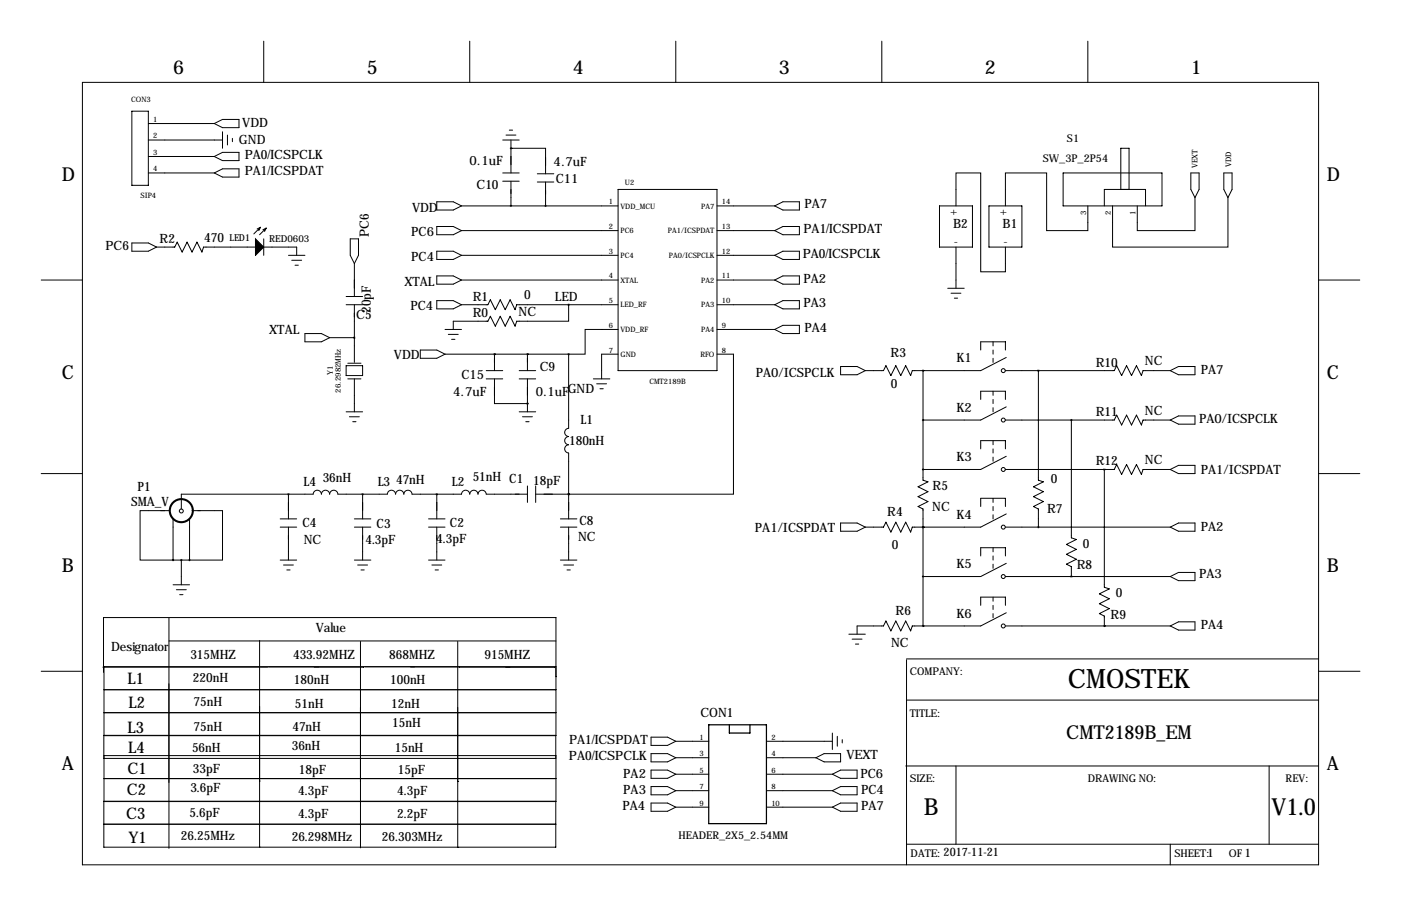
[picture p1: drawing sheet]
<svg xmlns="http://www.w3.org/2000/svg" width="432mm" height="279mm" viewBox="0 0 432 279" stroke-linecap="round" stroke-linejoin="round" font-family="sans-serif">
<g fill="none" stroke="#000" stroke-width=".31">
<path d="M81.3 12.7v12.7M144.8 12.7v12.7M208.3 12.7v12.7M271.8 12.7v12.7M335.3 12.7v12.7M25.4 25.4h381v241.3h-381zM40.6 34.3h5.1v22.9h-5.1zM45.7 38.1h20.3M66 38.1l2.6-1.3h5.1v2.6h-5.1zM45.7 53.3h20.3M45.7 43.2h22.9M45.7 48.3h20.3"/>
<path d="M66 48.3l2.6-1.3h5.1v2.5h-5.1zM66 53.3l2.6-1.2h5.1v2.5h-5.1zM68.6 40.6v5.1M70.1 41.7v3M71.6 42.7v1M154.9 55.9h5.1M154.9 53.3h5.1M154.9 43.2h5.1M156 41.7h3M157 40.1h1M157.5 45.7h10.6v7.9M157.5 45.7h.1"/>
<path d="M157.5 43.2v10.1M157.5 55.9v7.6M165.6 56.1h5.1M165.6 53.6h5.1M168.1 56.1v7.4M190.5 58.4h30.5v55.9h-30.5zM327.7 53.3h30.4v10.2h-30.4zM345.4 58.4v-12.7h2.6v12.7M367 53.3h2.6v5.1l-1.3 2.6-1.3-2.6zM377.2 53.3h2.5v5.1l-1.2 2.6-1.3-2.6zM40.6 74.9h5.1l2.6 1.3-2.6 1.3h-5.1zM48.3 76.2h5.5l.8-1.5 1.5 3 1.6-3 1.5 3 1.5-3 1.5 3 .5-1.5h28.7v2.5"/>
<path d="M80.3 70.1l-1.1 .5M80.3 70.1l-2.1 2M80.3 70.1l-.5 1M81.3 73.7v5M82 70.4l-1 .5M82 70.4l-2 2M82 70.4l-.5 1M88.9 78.7h5.1M107.9 73.7h2.6v5l-1.3 2.6-1.3-2.6zM134.6 62.2h5.1l2.5 1.3-2.5 1.3h-5.1zM134.6 69.8h5.1l2.5 1.3-2.5 1.3h-5.1zM134.6 77.5h5.1l2.5 1.2-2.5 1.3h-5.1z"/>
<path d="M142.2 63.5h48.3M142.2 71.1h48.3M142.2 78.7h48.3M221 63.5h17.8M221 71.1h17.8M221 78.7h17.8M238.8 63.5l2.5-1.3h5.1v2.6h-5.1zM238.8 71.1l2.5-1.3h5.1v2.6h-5.1zM238.8 78.7l2.5-1.2h5.1v2.5h-5.1zM289.6 63.5h10.1v12.7h-10.1zM294.6 63.5v-10.2h7.7v30.5h7.6v-7.6M294.6 76.2v12.7"/>
<path d="M304.8 63.5h10.2v12.7h-10.2zM309.9 63.5v-10.2h12.7v17.8h12.7v-7.6M340.4 63.5v-5.1h12.7v5.1M368.3 61v10.1h-17.8v-7.6M378.5 61v15.2h-35.6v-12.7M12.7 86.4h12.7M89.9 80.3h3.1M90.9 81.8h1M106.7 94h5.1M106.7 91.4h5.1M109.2 81.3v10.1M109.2 94v17.8"/>
<path d="M134.6 85.1h5.1l2.5 1.3-2.5 1.2h-5.1zM134.6 92.7h5.1l2.5 1.3-2.5 1.2h-5.1zM142.2 86.4h48.3M142.2 94h8.2l.7-1.5 1.6 3 1.5-3 1.5 3 1.5-3 1.5 3 .6-1.5h31.2M175.3 94v5.1h-16l-.6 1.5-1.5-3.1-1.5 3.1-1.5-3.1-1.5 3.1-1.6-3.1-.7 1.6h-10.7v2.5M221 86.4h17.8M221 94h17.8M238.8 86.4l2.5-1.3h5.1v2.5h-5.1zM238.8 94l2.5-1.3h5.1v2.5h-5.1zM292.1 88.9h5.1M293.1 90.4h3.1M294.1 91.9h1"/>
<path d="M406.4 86.4h12.7M94 102.9h5.1l2.5 1.2-2.5 1.3h-5.1zM101.6 104.1h7.6M106.7 112.8h5.1v3h-5.1zM107.2 116.8h4.1M107.2 112h4.1M109.2 116.8v10.2M129.5 107.9h5.1l2.6 1.3-2.6 1.3h-5.1zM137.2 101.6h5M137.2 109.2h38.1M138.2 103.1h3M139.2 104.6h1"/>
<path d="M149.9 114.3h5M149.9 116.8h5M152.4 116.8v7.7h10.2M152.4 109.2h.1M152.4 109.2v5.1M160 114.3h5.1M160 116.8h5.1M162.6 109.2h.1M162.6 109.2v5.1M162.6 116.8v10.2M175.3 109.2v22.9a1.27 1.27 0 0 0-1.3 1.2 1.27 1.27 0 0 0 1.2 1.3M182.9 116.8h5.1"/>
<path d="M183.9 118.4h3M184.9 119.9h1M190.5 101.6h-10.2v7.6h-5M190.5 109.2h-5.1v7.6M221 109.2h5.1v43.2h-50.8M221 101.6h17.8M238.8 101.6l2.5-1.3h5.1v2.6h-5.1zM259.1 113h5.1l2.5 1.3-2.5 1.3h-5.1zM284.5 114.3h.1M284.5 114.3v33.8l1.5 .5-3 1.5 3 1.5-3 1.6 3 1.5-3 1.5 1.5 .8v36M302.3 107.9v-2.5h7.6v2.5M306.1 105.4v1.3"/>
<path d="M306.1 107.9v1.3M306.1 110.5v1.3M309.9 114.3h33.5l.8-1.5 1.5 3 1.5-3 1.5 3 1.6-3 1.5 3 .5-1.5h8.4M310.1 110.2l-7.8 4.1h-21.1l-.5 1.5-1.6-3-1.5 3-1.5-3-1.5 3-1.6-3-.7 1.5h-5.6M320 114.3v33.8l1.6 .5-3.1 1.5 3.1 1.5-3.1 1.6 3.1 1.5-3.1 1.5 1.5 .8v5.6M360.7 114.3l2.5-1.3h5.1v2.6h-5.1zM106.7 127h5.1M107.7 128.5h3M108.7 130h1M160 127h5.1M161 128.5h3.1M162.1 130h1"/>
<path d="M162.6 124.5h.1M175.3 134.6a1.27 1.27 0 0 0-1.3 1.3 1.27 1.27 0 0 0 1.2 1.3M175.3 137.2a1.27 1.27 0 0 0-1.3 1.2 1.27 1.27 0 0 0 1.2 1.3M175.3 139.7v20.3M302.3 123.2v-2.5h7.6v2.5M302.3 138.4v-2.5h7.6v2.5M306.1 120.7v1.2M306.1 123.2v1.3M306.1 125.7v1.3M306.1 135.9v1.3M306.1 138.4v1.3M309.9 129.5h33.5l.8-1.5 1.5 3.1 1.5-3.1 1.5 3.1 1.6-3.1 1.5 3.1 .5-1.6h8.4"/>
<path d="M310.1 125.5l-7.8 4h-17.8M330.2 129.5v36.4l1.5 .5-3 1.5 3 1.5-3 1.5 3 1.6-3 1.5 1.5 .8v3M360.7 129.5l2.5-1.2h5.1v2.5h-5.1zM12.7 146h12.7M52.3 157.5h-9.1v15.2h10.1M59.2 157.5h9.4v15.2h-10.2M88.9 152.4v7.6M111.8 152.4v7.6M134.6 152.4v7.6M162.6 152.4h-12.7a1.27 1.27 0 0 0-1.3-1.2 1.27 1.27 0 0 0-1.3 1.2 1.27 1.27 0 0 0-1.3-1.2 1.27 1.27 0 0 0-1.2 1.2 1.27 1.27 0 0 0-1.3-1.2 1.27 1.27 0 0 0-1.3 1.2h-15.2a1.27 1.27 0 0 0-1.3-1.2 1.27 1.27 0 0 0-1.2 1.2 1.27 1.27 0 0 0-1.3-1.2 1.27 1.27 0 0 0-1.3 1.2 1.27 1.27 0 0 0-1.2-1.2 1.27 1.27 0 0 0-1.3 1.2h-15.3a1.27 1.27 0 0 0-1.2-1.2 1.27 1.27 0 0 0-1.3 1.2 1.27 1.27 0 0 0-1.3-1.2 1.27 1.27 0 0 0-1.2 1.2 1.27 1.27 0 0 0-1.3-1.2 1.27 1.27 0 0 0-1.3 1.2h-40.6v4.6M162.6 149.9v5M165.1 152.4h10.2"/>
<path d="M165.1 149.9v5M175.3 152.4h.1M284.5 144.8h.1M302.3 156.2v-2.5h7.6v2.5M306.1 141v1.2M306.1 153.7v1.2M306.1 156.2v1.3M306.1 158.8v1.2M309.9 144.8h33.5l.8-1.5 1.5 3 1.5-3 1.5 3 1.6-3 1.5 3 .5-1.5h8.4M310.1 158.5l-7.8 4.1h-21.1l-.5 1.5-1.6-3.1-1.5 3.1-1.5-3.1-1.5 3.1-1.6-3.1-.7 1.6h-5.6M310.1 140.7l-7.8 4.1h-17.8M340.4 144.8h.1"/>
<path d="M340.4 144.8v36.3l1.5 .5-3.1 1.5 3.1 1.6-3.1 1.5 3.1 1.5-3.1 1.5 1.6 .8v3M360.7 144.8l2.5-1.3h5.1v2.5h-5.1zM406.4 146h12.7M53.3 160v12.7M53.3 172.7h5.1M55.9 172.7v7.6M58.4 160v12.7M86.4 162.6h5M86.4 160h5M86.4 172.7h5M87.4 174.2h3M88.4 175.8h1"/>
<path d="M88.9 162.6v10.1M109.2 162.6h5.1M109.2 160h5.1M109.2 172.7h5.1M110.2 174.2h3.1M111.3 175.8h1M111.8 162.6v10.1M132.1 162.6h5.1M132.1 160h5.1M132.1 172.7h5.1M133.1 174.2h3M134.1 175.8h1"/>
<path d="M134.6 162.6v10.1M172.7 162.6h5.1M172.7 160h5.1M172.7 172.7h5.1M173.7 174.2h3.1M174.8 175.8h1M175.3 162.6v10.1M259.1 161.3h5.1l2.5 1.3-2.5 1.2h-5.1zM284.5 162.6h.1M302.3 171.4v-2.5h7.6v2.5M306.1 168.9v1.3M306.1 171.4v1.3"/>
<path d="M306.1 174v1.3M309.9 162.6h50.8M309.9 177.8h50.8M310.1 173.7l-7.8 4.1h-17.8M330.2 177.8h.1M360.7 162.6l2.5-1.3h5.1v2.5h-5.1zM360.7 177.8l2.5-1.3h5.1v2.6h-5.1zM52.1 190.6v71M52.1 197.7h119.2M53.3 180.3h5.1M54.4 181.9h3M55.4 183.4h1"/>
<path d="M80 197.5l.2 63.7M111.1 197.8v63.7M141.1 197.8v63.5M261.6 195.6h5.1M262.6 197.1h3.1M263.7 198.6h1M284.5 193h.1M302.3 186.7v-2.6h7.6v2.6M306.1 184.1v1.3M306.1 186.7v1.3M306.1 189.2v1.3M309.9 193h50.8"/>
<path d="M310.1 189l-7.8 4h-21.1l-.5 1.6-1.6-3.1-1.5 3.1-1.5-3.1-1.5 3.1-1.6-3.1-.7 1.5h-8.1v2.6M340.4 193h.1M360.7 193l2.5-1.2h5.1v2.5h-5.1zM12.7 207h12.7M31.7 205.7h50.8M32.1 212.7h139.2M32.1 219.8h139.2M82.8 205.7h15.3M96.9 205.7l15.1 .1M112.4 205.6l29.3 .2M141.7 205.7h15.4M155.9 205.8l15.1 .1"/>
<path d="M171.3 205.6h-139.2v21.3h139.2v-36.5h-139.4v17M171.3 208.7h.2M279.4 203.5v63.2M279.4 215.9h127M279.4 203.2h127M406.5 207h12.7M32 226.8h139.3v7.1h-139.3zM32.1 233h139.2v14.2h-139.2zM200.7 232.4h5l2.6 1.3-2.6 1.2h-5zM200.7 227.3h5l2.6 1.3-2.6 1.3h-5zM200.7 237.5h5l2.6 1.3-2.6 1.2h-5zM208.3 228.6h10.1"/>
<path d="M208.3 233.7h10.1M208.3 238.8h10.1M236.2 228.6h20.3M236.2 233.7h15.3M236.2 238.8h20.3M251.5 233.7l2.5-1.3h5.1v2.5h-5.1zM256.5 226.1v5M256.5 238.8l2.6-1.3h5.1v2.5h-5.1zM258.1 227.1v3M259.6 228.1v1M279.1 236.2h127.3M294.6 236.2v24.1"/>
<path d="M391.2 236.2v24.1M32 247.1h139.3v14.2h-139.3zM32 254.2h139.3M32.1 240.1h139.2M80 240.9h.2M141.1 241h.3M200.7 247.6h5l2.6 1.3-2.6 1.3h-5zM200.7 242.6h5l2.6 1.2-2.6 1.3h-5zM208.3 243.8h10.1M208.3 248.9h10.1M236.2 243.8h20.3M236.2 248.9h20.3"/>
<path d="M256.5 248.9l2.6-1.3h5.1v2.6h-5.1zM256.5 243.8l2.6-1.2h5.1v2.5h-5.1zM279.4 260.3h127M360.7 260.3v6.4"/>
<circle cx="309.2" cy="114.3" r=".61"/>
<circle cx="309.2" cy="129.5" r=".61"/>
<circle cx="55.9" cy="157.6" r=".61"/>
<circle cx="309.2" cy="144.8" r=".61"/>
<circle cx="309.2" cy="162.6" r=".61"/>
<circle cx="309.2" cy="177.8" r=".61"/>
<circle cx="309.2" cy="193" r=".61"/>
</g>
<circle cx="55.9" cy="157.5" r="3.6" fill="none" stroke="#000" stroke-width=".63"/>
<path d="M218.4 223.5h17.8v30.5h-17.8zM224.8 223.5v2.6h6.3v-2.6" fill="none" stroke="#000" stroke-width=".38"/>
<path d="M78.7 73.7l2.6 2.5-2.6 2.5z" fill="#000" stroke="#000" stroke-width=".31"/>
<path d="M175.2 152.4a.05 .05 0 0 0 .1 0 .05 .05 0 0 0-.1 0zM53.3 172.7a.05 .05 0 0 0 .1 0 .05 .05 0 0 0-.1 0zM175.2 152.4a.05 .05 0 0 0 .1 0 .05 .05 0 0 0-.1 0zM111.7 152.4a.05 .05 0 0 0 .1 0 .05 .05 0 0 0-.1 0zM320 162.6a.05 .05 0 0 0 .1 0 .05 .05 0 0 0-.1 0zM340.3 193a.05 .05 0 0 0 .1 0 .05 .05 0 0 0-.1 0zM320 114.3a.05 .05 0 0 0 .1 0 .05 .05 0 0 0-.1 0zM340.3 144.8a.05 .05 0 0 0 .1 0 .05 .05 0 0 0-.1 0zM162.5 124.5a.05 .05 0 0 0 .1 0 .05 .05 0 0 0-.1 0zM168.1 63.5a.05 .05 0 0 0 .1 0 .05 .05 0 0 0-.1 0zM175.2 94a.05 .05 0 0 0 .1 0 .05 .05 0 0 0-.1 0zM162.5 109.2a.05 .05 0 0 0 .1 0 .05 .05 0 0 0-.1 0zM175.2 109.2a.05 .05 0 0 0 .1 0 .05 .05 0 0 0-.1 0z" fill="#000" stroke="#000" stroke-width=".63"/>
<text font-size="8.2" x="329.1" y="212.3">CMOSTEK</text>
<g font-size="7.3">
<text x="284.7" y="251.3">B</text>
<text x="391.9" y="251.3">V1.0</text>
</g>
<g font-size="5.9">
<text x="53.3" y="22.9">6</text>
<text x="113" y="22.9">5</text>
<text x="176.5" y="22.9">4</text>
<text x="240" y="22.9">3</text>
<text x="303.5" y="22.9">2</text>
<text x="367" y="22.9">1</text>
<text x="19" y="55.9">D</text>
<text x="408.9" y="55.9">D</text>
<text x="19" y="116.8">C</text>
<text x="408.9" y="116.8">C</text>
<text x="19" y="176.5">B</text>
<text x="408.9" y="176.5">B</text>
<text x="328.6" y="228">CMT2189B_EM</text>
<text x="19" y="237.5">A</text>
<text x="408.9" y="237.5">A</text>
</g>
<g font-size="4.9">
<text x="39.3" y="210.8">L1</text>
<text x="39.6" y="218.2">L2</text>
<text x="39.3" y="226.1">L3</text>
<text x="39.5" y="232.3">L4</text>
<text x="39.3" y="238.8">C1</text>
<text x="39.1" y="245.1">C2</text>
<text x="38.9" y="252.5">C3</text>
<text x="39.6" y="259.9">Y1</text>
</g>
<g font-size="4">
<text x="74.7" y="39.1">VDD</text>
<text x="73.7" y="44.4">GND</text>
<text x="75.4" y="49">PA0/ICSPCLK</text>
<text x="144.7" y="50.8">0.1uF</text>
<text x="170.6" y="51.1">4.7uF</text>
<text x="75.4" y="54.1">PA1/ICSPDAT</text>
<text x="146.9" y="58.3">C10</text>
<text x="171.3" y="56.4">C11</text>
<text x="127" y="65.3">VDD</text>
<text x="247.9" y="64.3">PA7</text>
<text x="247.6" y="71.9">PA1/ICSPDAT</text>
<text x="293.8" y="70.4">B2</text>
<text x="309" y="70.4">B1</text>
<text x="32.5" y="77.2">PC6</text>
<text x="49.2" y="74.9">R2</text>
<text x="63" y="74.5">470</text>
<text x="113.6" y="73" transform="rotate(-90 113.6 73)">PC6</text>
<text x="126.7" y="72.9">PC6</text>
<text x="126.7" y="80.5">PC4</text>
<text x="247.4" y="79.5">PA0/ICSPCLK</text>
<text x="124.6" y="88.1">XTAL</text>
<text x="247.6" y="87.1">PA2</text>
<text x="126.5" y="95.5">PC4</text>
<text x="145.7" y="92.7">R1</text>
<text x="161.5" y="92.3">0</text>
<text x="171" y="92.7">LED</text>
<text x="247.6" y="94.7">PA3</text>
<text x="109.8" y="98.4">C5</text>
<text x="114.3" y="96.5" transform="rotate(-90 114.3 96.5)">20pF</text>
<text x="145.7" y="97.8">R0</text>
<text x="159.8" y="97.4">NC</text>
<text x="83" y="103.1">XTAL</text>
<text x="247.9" y="102.4">PA4</text>
<text x="121.4" y="110.7">VDD</text>
<text x="274.5" y="110.2">R3</text>
<text x="294.8" y="111.8">K1</text>
<text x="337.7" y="113">R10</text>
<text x="352.9" y="112.6">NC</text>
<text x="142.2" y="116.8">C15</text>
<text x="166.4" y="114.6">C9</text>
<text x="232.9" y="116.3">PA0/ICSPCLK</text>
<text x="274.6" y="119.7">0</text>
<text x="370.1" y="115.3">PA7</text>
<text x="139.7" y="122.2">4.7uF</text>
<text x="165.1" y="122.2">0.1uF</text>
<text x="175" y="121.2">GND</text>
<text x="178.9" y="130.8">L1</text>
<text x="294.8" y="127">K2</text>
<text x="337.7" y="128.3">R11</text>
<text x="352.9" y="127.9">NC</text>
<text x="369.6" y="130.6">PA0/ICSPCLK</text>
<text x="175.4" y="137.3">180nH</text>
<text x="294.8" y="142.2">K3</text>
<text x="337.7" y="143.5">R12</text>
<text x="352.9" y="143.1">NC</text>
<text x="93.6" y="149.9">L4</text>
<text x="99.5" y="148.7">36nH</text>
<text x="116.4" y="149.9">L3</text>
<text x="122.1" y="149.2">47nH</text>
<text x="139.3" y="149.9">L2</text>
<text x="145.7" y="148.2">51nH C1</text>
<text x="164.3" y="149.6">18pF</text>
<text x="323.8" y="149.1">0</text>
<text x="370.1" y="146">PA1/ICSPDAT</text>
<text x="40.4" y="155.9">SMA_V</text>
<text x="42.4" y="151.4">P1</text>
<text x="287.4" y="151.2">R5</text>
<text x="178.6" y="161.8">C8</text>
<text x="273.5" y="159.3">R4</text>
<text x="287.3" y="157.7">NC</text>
<text x="294.8" y="160">K4</text>
<text x="322.7" y="158.1">R7</text>
<text x="93.2" y="162.5">C4</text>
<text x="93.6" y="167.6">NC</text>
<text x="112.6" y="167.6">4.3pF</text>
<text x="116.1" y="162.8">C3</text>
<text x="134.5" y="167.4">4.3pF</text>
<text x="138.7" y="162.5">C2</text>
<text x="178.2" y="166.9">NC</text>
<text x="232.7" y="164.1">PA1/ICSPDAT</text>
<text x="370.1" y="163.8">PA2</text>
<text x="274.8" y="169.3">0</text>
<text x="333.8" y="168.9">0</text>
<text x="294.8" y="175.3">K5</text>
<text x="331.9" y="175.4">R8</text>
<text x="369.6" y="178.3">PA3</text>
<text x="343.9" y="184.1">0</text>
<text x="276" y="189.7">R6</text>
<text x="294.8" y="190.5">K6</text>
<text x="342.3" y="190.9">R9</text>
<text x="97.3" y="195">Value</text>
<text x="370.1" y="194.1">PA4</text>
<text x="34.2" y="200.7">Designator</text>
<text x="58.7" y="203.3">315MHZ</text>
<text x="90.3" y="203.3">433.92MHZ</text>
<text x="120" y="203.3">868MHZ</text>
<text x="149.3" y="203.4">915MHZ</text>
<text x="274.6" y="199.5">NC</text>
<text x="59.4" y="210.3">220nH</text>
<text x="90.6" y="211">180nH</text>
<text x="120.2" y="211">100nH</text>
<text x="59.6" y="217.7">75nH</text>
<text x="90.9" y="218.4">51nH</text>
<text x="120.5" y="218.4">12nH</text>
<text x="215.9" y="221">CON1</text>
<text x="59.6" y="225.3">75nH</text>
<text x="90.1" y="225.3">47nH</text>
<text x="120.9" y="224.3">15nH</text>
<text x="59.2" y="231.9">56nH</text>
<text x="89.9" y="231.4">36nH</text>
<text x="121.7" y="231.9">15nH</text>
<text x="175.4" y="229.4">PA1/ICSPDAT</text>
<text x="59.4" y="238.5">33pF</text>
<text x="92.2" y="238.7">18pF</text>
<text x="122.6" y="238.7">15pF</text>
<text x="175.3" y="234.4">PA0/ICSPCLK</text>
<text x="192.1" y="239.8">PA2</text>
<text x="260.9" y="234.2">VEXT</text>
<text x="265.2" y="239.8">PC6</text>
<text x="58.7" y="244.3">3.6pF</text>
<text x="91.9" y="245.1">4.3pF</text>
<text x="122.4" y="245.1">4.3pF</text>
<text x="192.1" y="244.9">PA3</text>
<text x="265.4" y="244.9">PC4</text>
<text x="58.4" y="252">5.6pF</text>
<text x="191.9" y="249.9">PA4</text>
<text x="265.4" y="249.9">PA7</text>
<text x="91.9" y="252.2">4.3pF</text>
<text x="122.4" y="252.2">2.2pF</text>
<text x="55.8" y="259.2">26.25MHz</text>
<text x="89.9" y="259.4">26.298MHz</text>
<text x="117.7" y="259.3">26.303MHz</text>
</g>
<g font-size="3.3">
<text x="328.8" y="43.9">S1</text>
<text x="321.4" y="49.8">SW_3P_2P54</text>
<text x="292.9" y="66.2">+</text>
<text x="308.1" y="66.2">+</text>
<text x="294" y="75.6">-</text>
<text x="309.3" y="75.6">-</text>
<text x="280.4" y="208.3">COMPANY:</text>
<text x="280.4" y="221">TITLE:</text>
<text x="280.4" y="241.3">SIZE:</text>
<text x="335.3" y="241.3">DRAWING NO:</text>
<text x="396.2" y="241.3">REV:</text>
<text x="209.2" y="258.8">HEADER_2X5_2.54MM</text>
<text x="280.7" y="264.2">DATE: 2017-11-21</text>
<text x="361.9" y="264.2">SHEET:1</text>
<text x="378.8" y="264.2">OF1</text>
</g>
<g font-size="3">
<text x="70.8" y="74.5">LED1</text>
<text x="83" y="74.7">RED0603</text>
</g>
<g font-size="2.4">
<text x="369.1" y="51.8" transform="rotate(-90 369.1 51.8)">VEXT</text>
<text x="379.5" y="51.6" transform="rotate(-90 379.5 51.6)">VDD</text>
<text x="334.8" y="66.4" transform="rotate(-90 334.8 66.4)">3</text>
<text x="342.4" y="66.4" transform="rotate(-90 342.4 66.4)">2</text>
<text x="350" y="66.4" transform="rotate(-90 350 66.4)">1</text>
<text x="102.6" y="115.7" transform="rotate(-90 102.6 115.7)">Y1</text>
<text x="105" y="121.1" transform="rotate(-90 105 121.1)">26.2982MHz</text>
</g>
<g font-size="2.3">
<text x="40.4" y="31.5">CON3</text>
<text x="47.2" y="37.6">1</text>
<text x="47.2" y="42.7">2</text>
<text x="47.2" y="47.8">3</text>
<text x="47.2" y="52.8">4</text>
<text x="192.6" y="57.2">U2</text>
<text x="43.3" y="61">SIP4</text>
<text x="187.7" y="63">1</text>
<text x="191.3" y="64.3">VDD_MCU</text>
<text x="216.1" y="64.3">PA7</text>
<text x="222.5" y="63">14</text>
<text x="187.7" y="70.6">2</text>
<text x="191.3" y="71.9">PC6</text>
<text x="205.9" y="71.9">PA1/ICSPDAT</text>
<text x="222.5" y="70.6">13</text>
<text x="187.7" y="78.2">3</text>
<text x="191.3" y="79.5">PC4</text>
<text x="206.1" y="79.5">PA0/ICSPCLK</text>
<text x="222.5" y="78.2">12</text>
<text x="187.7" y="85.9">4</text>
<text x="191.3" y="87.2">XTAL</text>
<text x="216.1" y="87.2">PA2</text>
<text x="222.5" y="85.9">11</text>
<text x="187.7" y="93.5">5</text>
<text x="191.3" y="94.8">LED_RF</text>
<text x="216.1" y="94.8">PA3</text>
<text x="222.5" y="93.5">10</text>
<text x="187.7" y="101.1">6</text>
<text x="222.5" y="101.1">9</text>
<text x="191.3" y="102.4">VDD_RF</text>
<text x="216.1" y="102.4">PA4</text>
<text x="187.7" y="108.7">7</text>
<text x="191.3" y="110">GND</text>
<text x="215.9" y="110">RFO</text>
<text x="222.5" y="108.7">8</text>
<text x="200.1" y="118.5">CMT2189B</text>
<text x="215.6" y="228.1">1</text>
<text x="215.6" y="233.2">3</text>
<text x="237.7" y="233.2">4</text>
<text x="237.7" y="228.1">2</text>
<text x="215.6" y="238.3">5</text>
<text x="237.7" y="238.3">6</text>
<text x="215.6" y="243.3">7</text>
<text x="237.7" y="243.3">8</text>
<text x="215.6" y="248.4">9</text>
<text x="237.7" y="248.4">10</text>
</g>
</svg>
